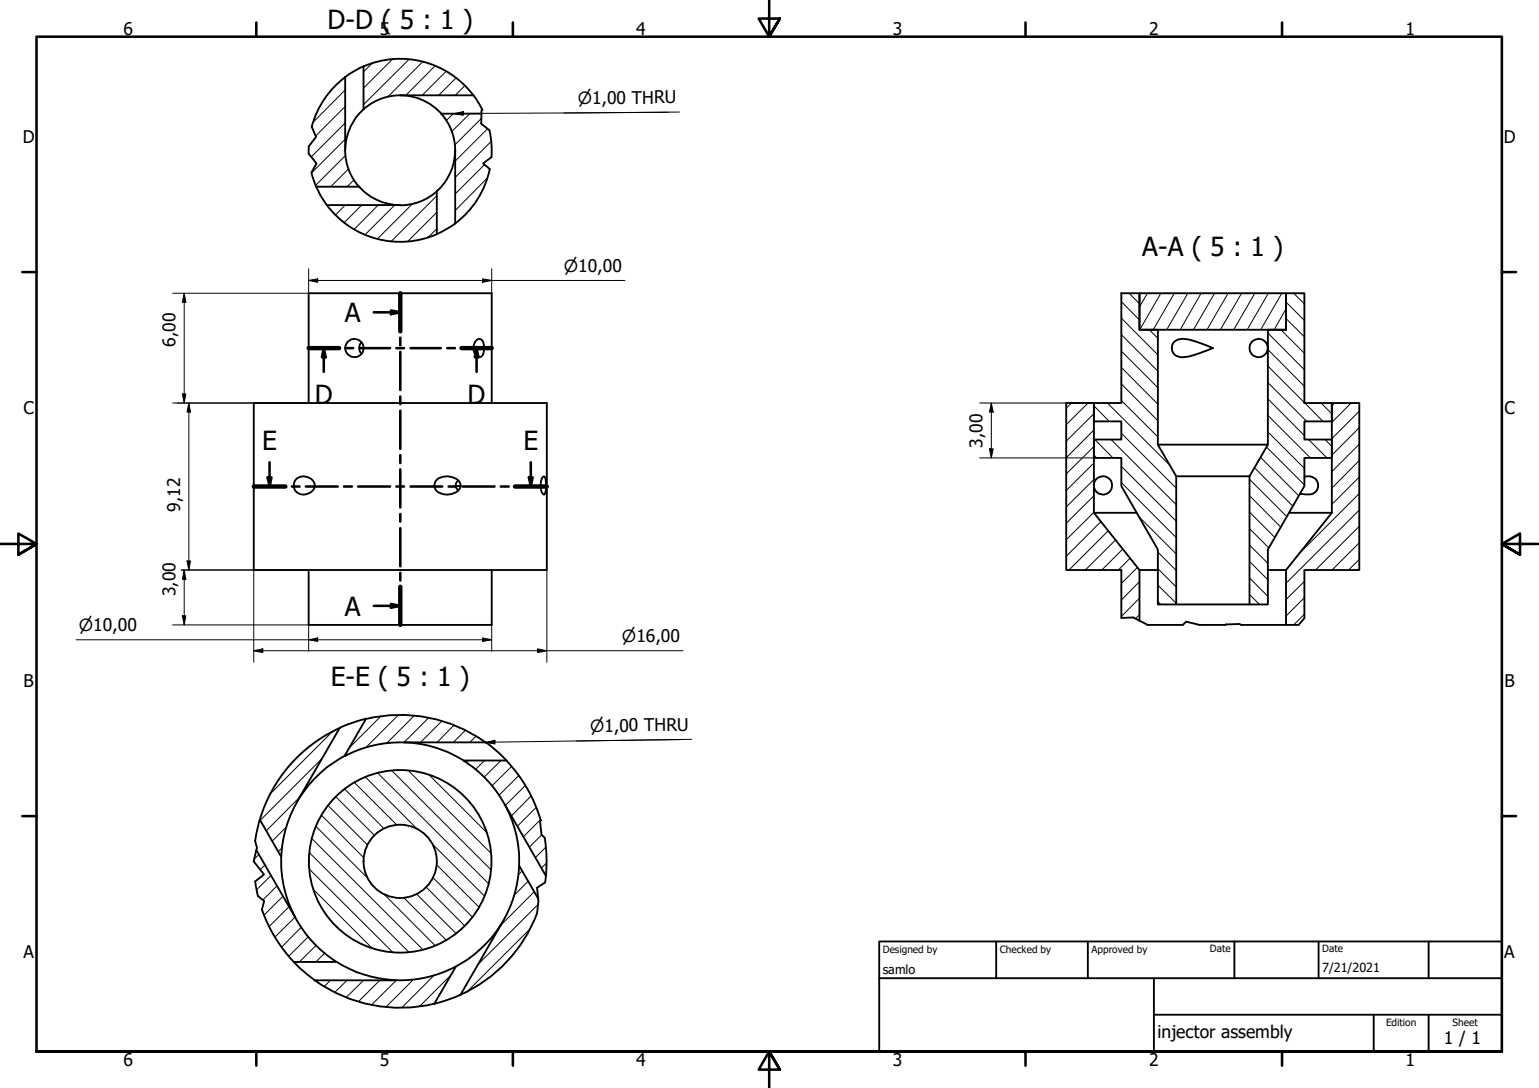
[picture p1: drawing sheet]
<svg xmlns="http://www.w3.org/2000/svg" width="420mm" height="297mm" viewBox="0 0 420 297" stroke-linecap="round" stroke-linejoin="round" font-family="sans-serif">
<!-- layer: Hatch (ISO) -->
<g fill="none" stroke="#000" stroke-width=".27">
<path d="M101.6 17.3l-2.3 2.3M107.2 16.1l-7.9 8M111.7 16.2l-12.4 12.4M115.4 16.8l-9.5 9.7M118.8 18l-8 8M121.9 19.4l-6.6 6.6M94.2 29.1l-8 8M94.2 38l-9.2 9.2M94.2 33.6l-9.2 9.2M94.2 24.6l-8.7 8.7M123.8 31l-1.9 1.9M124.5 21.3l-4.7 4.7"/>
<path d="M126.9 23.4l-2.6 2.6M128.3 31l-5 4.9M129 25.7l-.2 .3M131.4 32.3l-7.3 7.3M133.1 35.2l-8.8 8.8M134.1 38.6l-9.8 9.8M89.8 56l-.3 .3M94.2 56l-2.6 2.7M94.4 42.4l-8.2 8.2M95.2 46.1l-4.9 4.9M96.6 49.1l-1.9 1.9M98.7 56l-4.7 4.8"/>
<path d="M103.3 56l-6.6 6.6M107.8 56l-8.1 8.1M112.6 55.6l-9.5 9.6M119.3 58l-8 7.9M119.3 53.5l-12.4 12.3M132.3 44.9l-8 8M133 48.6l-8.7 8.9M119.3 62.5l-2.4 2.3M306.1 95.9l10 9.9M306.1 91.4l10 9.9M306.1 86.9l10 10M306.1 82.3l5 5.1"/>
<path d="M308.2 80.1l2.9 2.8M313.2 80.1l-2.1 3.7M313.8 90l2.3 2.4M316.9 80.1l-5.8 9.9M320.6 80.1l-5.8 9.9M324.3 80.1l-5.8 9.9M327.9 80.1l-5.7 9.9M331.6 80.1l-5.8 9.9M335.3 80.1l-5.8 9.9M339 80.1l-5.8 9.9M342.6 80.1l-5.8 9.9M346.1 99.9l10 10"/>
<path d="M346.1 95.4l10 10.1M346.1 90.9l10 10.1M346.3 80.1l-5.8 9.9M349.7 90l6.4 6.4M349.9 80.1l-5.7 9.9M351.1 87l5 4.9M351.1 82.5l5 5M351.1 84.3l-3.2 5.7M353.2 80.1l2.9 2.9M292.5 110l-1.4 1.4M297.1 110l-6 5.9M298.6 117.4l-7.5 7.6"/>
<path d="M298.6 113l-7.5 7.4M298.6 110.8l4.2 4.2M302.3 110l17.2 17.1M306.1 118.3l15 15M306.1 109.3l10 10M306.1 104.8l10 10.1M306.1 100.3l10 10M346.1 117.9l10 10M346.1 113.4l11.7 11.6M346.1 108.9l10 10M346.1 104.4l10.6 10.6M356.2 110l5 5"/>
<path d="M360.7 110l2.9 3M364.4 110l-.8 .8M368.9 110l-5.3 5.3M371.1 116.8l-7.5 7.5M371.1 112.3l-7.5 7.4M298.6 139.9l-7.5 7.5M298.6 135.4l-7.5 7.5M298.6 130.9l-7.5 7.5M298.6 126.4l-7.5 7.5M298.6 121.9l-7.5 7.5M298.6 124.3l.8 .7M298.9 120l4.9 5"/>
<path d="M303.3 120l17.8 17.8M306.1 131.7l15 15.1M306.1 127.3l15 15M341.1 139.8l6.9 6.9M341.1 135.3l8.5 8.6M341.1 130.9l10.2 10.1M342.5 127.7l10.4 10.5M344.1 124.8l10.5 10.6M345.8 122l10.3 10.4M357.3 120l5 5M361.8 120l1.8 1.9M371.1 139.2l-20 20"/>
<path d="M371.1 134.7l-16.3 16.4M371.1 130.2l-7.5 7.5M371.1 125.7l-7.5 7.6M371.1 121.3l-7.5 7.5M300.5 142.4l-9.4 9.5M302.5 145l-10.7 10.6M304.5 147.4l-8.2 8.2M306.5 149.9l-5.7 5.7M308.5 152.4l-3.2 3.2M310.5 154.9l-4.4 4.4M311 141.1l10.1 10.1M311.1 158.8l-5 5"/>
<path d="M316.1 159.8l5 4.9M316.1 155.2l5 5.1M316.1 150.7l5 5.1M341.1 157.8l5 5M341.1 153.3l5 5M341.1 148.8l5 5M341.1 144.3l5.3 5.3M356.1 158.7l-5 5M371.1 152.7l-2.9 2.9M371.1 148.2l-7.4 7.4M371.1 143.7l-11.9 11.9M311.1 167.8l-1.1 1.1"/>
<path d="M311.1 163.3l-5 5M316.1 164.2l.8 .8M341.1 162.3l2.8 2.7M356.1 167.7l-2.9 2.9M356.1 163.2l-5 5M90.8 199.7l-17.1 17.1M104 195.5l-8.6 8.6M108.8 195.2l-8.9 8.8M113.1 195.4l-7.5 7.5M117 195.9l-6.7 6.8M120.6 196.8l-5.8 5.9M124 198l-4.7 4.7"/>
<path d="M127.1 199.4l-3.3 3.3M81.9 217.6l-9.2 9.2M88 207l-16.9 17M89.5 219.9l10.8 10.8M91.6 217.5l10.6 10.6M94 215.4l10.8 10.8M96.7 213.6l11.6 11.6M99.7 212.1l14.2 14.3M103.1 211l30.3 30.3M106.9 210.4l27.1 27.1M111.4 210.4l22.6 22.6M117.1 211.5l15.8 15.8"/>
<path d="M127.8 207.6l-.5 .5M130 201l-1.7 1.7M132.3 207.6l-2.4 2.4M136.8 207.6l-4.6 4.5M139.7 209.2l-5.3 5.3M141.7 211.7l-5.4 5.4M143.4 214.4l-5.4 5.5M145 217.3l-5.4 5.4M70.7 233.3l-1.4 1.3M72.3 236.1l-1.2 1.3M74 239l-3.9 3.9M77 231.4l-1.1 1.1"/>
<path d="M78.2 225.8l-3.9 3.9M84.5 237.3l22.6 22.6M84.5 232.8l27.1 27.1M85.2 229l30.2 30.3M86.2 225.6l14.2 14.2M87.8 222.6l11.5 11.6M118 230.4l14.3 14.3M118.2 239.6l10.8 10.8M119.2 236.1l11.6 11.6M142.6 237.7l-1.1 1.1M146.4 220.4l-5.2 5.2M147.6 223.8l-4.7 4.7"/>
<path d="M147.9 228l-3.4 3.3M149 231.3l-2.8 2.8M149.2 235.6l-1.4 1.4M75.6 241.9l-3.8 3.8M77.3 244.7l-5.2 5.2M78.9 247.5l-5.4 5.5M80.6 250.4l-5.5 5.4M82.2 253.2l-5.3 5.4M84.1 255.8l-5.2 5.2M85.7 242.9l15.8 15.8M86.3 258.1l-4.6 4.5M104.6 244l14.2 14.2"/>
<path d="M110.2 245l11.6 11.7M113.7 244l10.8 10.9M116.3 242.2l10.6 10.6M144.2 240.6l-3.9 3.9M144.8 253.5l-17.1 17.1M145.9 243.4l-9.2 9.3M146.9 246.9l-16.3 16.4M88.6 260.2l-2.4 2.4M90.2 267.6l-1.7 1.7M91.2 262.1l-.5 .5M94.7 267.6l-3.3 3.3M99.3 267.6l-4.7 4.7"/>
<path d="M103.7 267.6l-5.8 5.8M108.2 267.6l-6.7 6.7M112.9 267.4l-7.5 7.5M118.6 266.2l-8.9 8.9M123.1 266.2l-8.5 8.6"/>
</g>
<!-- layer: Visible (ISO) -->
<g fill="none" stroke="#000" stroke-width=".51">
<path d="M99.3 18.1a25 25 0 0 1 29.9 7.9M94.2 21l5.1-2.9v11.7M94.2 21v20M94.3 21a25 25 0 0 0-9.2 13.6M99.3 29.8a14.7 14.7 0 0 0-5.1 11.2M109.3 26a15 15 0 0 0-10.1 3.8M109.3 26h20l2.4 4M109.3 26a14.9 14.9 0 0 1 11.2 5M120.4 31a15 15 0 0 1 3.9 10M120.5 31h10.9M133.6 35.6a25 25 0 0 1 .6 7.3M84.3 40v2"/>
<path d="M85 47.2l1.3 3.8M86.4 51h11.7a14.7 14.7 0 0 0 11.2 5h-20l-1.7-2.4zM89.3 56a25 25 0 0 0 29.9 7.9M94.2 41a15 15 0 0 0 3.9 10M119.3 52.2v11.7M119.3 52.2a15 15 0 0 1-10 3.9M124.3 41a14.9 14.9 0 0 1-5 11.2M124.3 41v20l-5 2.9M133.7 46.2a25 25 0 0 1-9.5 14.8M98.7 93.4a2.58 2.58 0 0 0 0 3.2M130.3 92.7a1.28 1.28 0 0 1 1.8 1.3 3.7 3.7 0 0 1-.7 3.4 1.87 1.87 0 0 1-2.1-1.8l.1-1.6 .4-.8zM306.1 80.1h5v9.9h5v31.4l5 8.6v35h-5v-15l-10-17.3v-7.7h-7.5v-5h7.5v-5h-7.5v-5h7.5z"/>
<path d="M311.1 80.1h40v9.9h-40zM320.4 93.5a3.9 3.9 0 0 1 4.1-.8l3.3 1 3.3 1.3-1.6 .7a20.8 20.8 0 0 1-7.2 1.8 2.51 2.51 0 0 1-2.2-1.4 2.51 2.51 0 0 1 .3-2.6zM351.1 80.1h5v29.9h7.5v5h-7.5v5h7.5v5h-7.5v7.7l-10 17.3v15h-5v-35l5-8.6v-31.4h5zM69.3 110h80v45.6h-80zM84.3 110v-29.9h49.9v29.9M80.8 130.9a3.1 3.1 0 0 1 5.1 1.6 2.95 2.95 0 0 1-2.6 2.5 2.95 2.95 0 0 1-3-1.9 2.55 2.55 0 0 1 .5-2.2zM119.3 130.9a4.5 4.5 0 0 1 6.4 1 2.49 2.49 0 0 1-2.4 3 3.4 3.4 0 0 1-4.7-2.4l.3-1.1zM124.4 132.7h1.3M125.1 131.2a1.68 1.68 0 0 0 0 2.7M148.3 130.2l.2-.2a5.6 5.6 0 0 1 .5 4.1l-.5 1a3.7 3.7 0 0 1-.7-4.2zM316.1 121.4h30M321.1 130h20"/>
<path d="M356.1 130.1a2.81 2.81 0 0 1 3.8 2.3 2.6 2.6 0 0 1-3.5 2.6l-1.5-.2M84.3 155.6v15h49.9v-15M298.6 140h11.7M311.1 155.6h5M346.1 155.6h5M351.9 140h11.7M306.1 168.7v-13.1h-15v-45.6h7.5v30l12.5 15.6v13.9M313.2 170.6h9.7M321.1 165h20M327.5 170.6h7M338.9 170.6h15.6M356.1 168.8v-13.2h15v-45.6h-7.5v30l-12.5 15.6v15"/>
<path d="M92.8 198.7l2.4-1 4.7-1.5-5.9 10.2a32.4 32.4 0 0 0-12.3 11.5zM92.8 198.7a40 40 0 0 0-21.9 25.1M99.9 196.3a40 40 0 0 1 32.7 6.4M81.7 218a32.5 32.5 0 0 0-4.9 15.9M110.4 202.7a32.5 32.5 0 0 0-16.3 3.7M110.4 202.7a31.4 31.4 0 0 1 16.2 4.9h11.7l-1.8-1.8-3.9-3.1M110.4 202.7h22.2M126.5 207.7a32.5 32.5 0 0 1 11.4 12.2M138.3 207.7a40 40 0 0 1 9.3 16.3M69.3 235v.2M69.7 229.7l1.2-5.9 5.9 10.1a32.8 32.8 0 0 0 3.8 16.5M70 232.1l10.6 18.3"/>
<path d="M141.7 236.4a32.5 32.5 0 0 1-4.9 16M148.7 228.8a40 40 0 0 1 .3 10.3M69.7 240.7l.7 4M71.5 248.3a40 40 0 0 0 8.7 14.4M80.6 250.4a32.5 32.5 0 0 0 11.4 12.3M146.6 249.4a40 40 0 0 1-20.9 22.2M148.8 240.9l.2-1.8-11.1-19.3a32.8 32.8 0 0 1 3.8 16.5l5.2 9M85.9 267.6h22.2M85.9 267.6a40 40 0 0 0 32.7 6.4M91.9 262.6a32.9 32.9 0 0 0 16.2 5M91.9 262.6h-11.7l1.8 1.9 3.9 3.1M124.4 263.9a32.5 32.5 0 0 1-16.3 3.7"/>
<path d="M125.7 271.6l11.1-19.3a33.9 33.9 0 0 1-12.3 11.6l-5.9 10.2M125.7 271.6l-3.5 1.4-3.6 1.1"/>
<circle cx="96.7" cy="95" r="2.51"/>
<circle cx="343.6" cy="95" r="2.5"/>
<circle cx="301.1" cy="132.5" r="2.49"/>
<circle cx="109.3" cy="235.2" r="10"/>
<circle cx="109.3" cy="235.2" r="24.9"/>
</g>
<!-- layer: Break Line (ISO) -->
<g fill="none" stroke="#000" stroke-width=".51">
<path d="M85.1 34.6l1.2 2.8-2 2.6M131.7 30l-.3 .1v3.7l2.3 1.8M84.3 42l2.1 2.6-1.4 2.5M134.2 42.9l-2.3 1.7 1.8 1.6M306.1 168.7l3.3-.1 3.8 2M322.9 170.6l.9-.9 3.7 .9M334.5 170.6l3.9-.2 .5 .2M356.1 168.8l-1.6 1.8M69.3 235.2l2.8 3.5-2.4 2M69.7 229.7l.5 1.8-.9 3.5M147.7 224l-.3 .3 .4 3.6 .9 .8M70.4 244.7l1.7 1.3-.6 2.3"/>
<path d="M148.8 240.9l-2.2 1.5 .4 3.6-.4 3.4"/>
</g>
<!-- layer: Section Line (ISO) -->
<g fill="none" stroke="#000" stroke-width=".7">
<path d="M84.3 95h8.3M88.4 95l.5 2.5h-1zM88.4 95v6.5M94.3 95h2.1M98.2 95h8.3M102 85.3h7.3M106.7 84.8l2.6 .5-2.6 .5zM108.2 95h2.1M109.3 80.1v10.4M109.3 92.2v2.1M109.3 96.1v10.4M112.1 95h8.2"/>
<path d="M122.1 95h2.1M126 95h8.2M130.1 95l.5 2.5h-1zM130.1 95v6.5M109.3 108.3v2M109.3 112.1v10.4M69.3 132.8h8.6M73.1 130.4h1l-.5 2.4zM73.6 126.2v6.6M79.7 132.8h2.1M83.5 132.8h8.7M93.9 132.8h2.2"/>
<path d="M97.8 132.8h8.7M108.2 132.8h2.1M109.3 124.3v2.1M109.3 128.1v10.4M112.1 132.8h8.6M122.5 132.8h2.1M126.3 132.8h8.7M136.7 132.8h2.2M140.6 132.8h8.7M144.4 130.4h1l-.5 2.4zM144.9 126.2v6.6M109.3 140.3v2.1"/>
<path d="M109.3 144.2v10.4M109.3 156.4v2.1M102 165.4h7.3M106.7 164.9l2.6 .5-2.6 .5zM109.3 160.2v10.4"/>
</g>
<path d="M84.3 95h8.3M109.3 80.1v10.4M126 95h8.2M69.3 132.8h8.6M140.6 132.8h8.7M109.3 160.2v10.4" fill="none" stroke="#000" stroke-width="1.2"/>
<g fill="#000">
<path d="M88.4 95l.5 2.5h-1z" fill-rule="evenodd"/>
<path d="M106.7 84.8l2.6 .5-2.6 .5z" fill-rule="evenodd"/>
<path d="M130.1 95l.5 2.5h-1z" fill-rule="evenodd"/>
<path d="M73.1 130.4h1l-.5 2.4z" fill-rule="evenodd"/>
<path d="M144.4 130.4h1l-.5 2.4z" fill-rule="evenodd"/>
<path d="M106.7 164.9l2.6 .5-2.6 .5z" fill-rule="evenodd"/>
</g>
<!-- layer: Border (ISO) -->
<g fill="none" stroke="#000" stroke-width=".7">
<path d="M70 6.1v3.9M140 6.1v3.9M210 0v10l-2.9-4.9h5.8l-2.9 4.9 2.9-4.9M280 6.1v3.9M350 6.1v3.9M6.1 74.3h3.9M410 74.3h3.9M0 148.5h10l-5-2.8v5.7l5-2.9-5 2.9M420 148.5h-10l5-2.8v5.7l-5-2.9 5 2.9M6.1 222.8h3.9M410 222.8h3.9M10 287.1v-277.1h400v277.1h-400h400"/>
<path d="M70 287.1v3.8M140 287.1v3.8M212.9 292l-2.9-4.9 2.9 4.9h-5.8l2.9-4.9v9.9M280 287.1v3.8M350 287.1v3.8"/>
</g>
<!-- layer: Title (ISO) -->
<path d="M240 257h170v30.1h-170zM272 257v10.1M297 257v10.1M337 257v10.1M360 257v10.1M390 257v10.1M240 267.1h170M315 277h95M315 267.1v20M375 277v10.1M390 277v10.1" fill="none" stroke="#000" stroke-width=".51"/>
<!-- layer: Dimension (ISO) -->
<g fill="none" stroke="#000" stroke-width=".27">
<path d="M84.3 76.6l2.4-.5v1zM84.3 73.4v6.7h-37.2M84.3 76.6h86.3M131.8 76.1l2.4 .5-2.4 .5zM134.2 73.4v6.7M50.3 80.1l.4 2.4h-.9zM50.3 80.1v29.9M47.1 110h37.2M49.8 107.6h.9l-.4 2.4zM51.6 110l.4 2.5h-.9zM51.6 110v45.6M267.5 110h31.1"/>
<path d="M270.6 110l.5 2.5h-1zM270.6 110v15M267.5 125h31.1M270.1 122.5h1l-.5 2.5zM49.5 155.6h34.8M50.3 155.6l.4 2.6h-.9zM50.3 155.6v15M51.1 153.1h.9l-.4 2.5zM69.3 155.6v25.2M149.3 155.6v25.2M20.8 174.7h113.4M47.1 170.6h37.2v7.2"/>
<path d="M49.8 168.1h.9l-.4 2.5zM69.3 177.7l2.5-.5v1zM69.3 177.7h117.1M84.3 174.7l2.4-.5v.9zM131.8 174.2l2.4 .5-2.4 .4zM134.2 170.6v7.2M146.7 177.2l2.6 .5-2.6 .5z"/>
</g>
<g fill="#000">
<path d="M84.3 76.6l2.4-.5v1z" fill-rule="evenodd"/>
<path d="M131.8 76.1l2.4 .5-2.4 .5z" fill-rule="evenodd"/>
<path d="M50.3 80.1l.4 2.4h-.9z" fill-rule="evenodd"/>
<path d="M49.8 107.6h.9l-.4 2.4z" fill-rule="evenodd"/>
<path d="M51.6 110l.4 2.5h-.9z" fill-rule="evenodd"/>
<path d="M270.6 110l.5 2.5h-1z" fill-rule="evenodd"/>
<path d="M270.1 122.5h1l-.5 2.5z" fill-rule="evenodd"/>
<path d="M50.3 155.6l.4 2.6h-.9z" fill-rule="evenodd"/>
<path d="M51.1 153.1h.9l-.4 2.5z" fill-rule="evenodd"/>
<path d="M49.8 168.1h.9l-.4 2.5z" fill-rule="evenodd"/>
<path d="M69.3 177.7l2.5-.5v1z" fill-rule="evenodd"/>
<path d="M84.3 174.7l2.4-.5v.9z" fill-rule="evenodd"/>
<path d="M131.8 174.2l2.4 .5-2.4 .4z" fill-rule="evenodd"/>
<path d="M146.7 177.2l2.6 .5-2.6 .5z" fill-rule="evenodd"/>
</g>
<!-- layer: Symbol (ISO) -->
<path d="M124 31l2.5-.5v1zM182.4 30.7l-58.4 .3M185.5 30.6l-31.5 .2M132.6 202.7l2.5-.6v1zM185.9 201.9l-53.3 .8M188.8 201.9l-31.4 .4" fill="none" stroke="#000" stroke-width=".27"/>
<g fill="#000">
<path d="M124 31l2.5-.5v1z" fill-rule="evenodd"/>
<path d="M132.6 202.7l2.5-.6v1z" fill-rule="evenodd"/>
</g>
<g font-size="7.2">
<text x="89.4" y="8.1">D-D ( 5 : 1 )</text>
<text x="311.8" y="69.9">A-A ( 5 : 1 )</text>
<text x="94.1" y="87.9">A</text>
<text x="86" y="110.3">D</text>
<text x="127.6" y="110.3">D</text>
<text x="71.6" y="122.7">E</text>
<text x="142.9" y="122.7">E</text>
<text x="94.1" y="168.1">A</text>
<text x="90.3" y="187.2">E-E ( 5 : 1 )</text>
</g>
<g font-size="4.8">
<text x="33.7" y="9.6">6</text>
<text x="103.7" y="9.6">5</text>
<text x="173.7" y="9.6">4</text>
<text x="243.7" y="9.6">3</text>
<text x="313.7" y="9.6">2</text>
<text x="383.7" y="9.6">1</text>
<text x="6.2" y="38.9">D</text>
<text x="410.5" y="38.9">D</text>
<text x="47.9" y="94.7" transform="rotate(-90 47.9 94.7)">6,00</text>
<text x="6.4" y="113.1">C</text>
<text x="410.7" y="113.1">C</text>
<text x="268.2" y="122.2" transform="rotate(-90 268.2 122.2)">3,00</text>
<text x="49.1" y="139.7" transform="rotate(-90 49.1 139.7)">9,12</text>
<text x="47.9" y="162.8" transform="rotate(-90 47.9 162.8)">3,00</text>
<text x="6.4" y="187.4">B</text>
<text x="410.7" y="187.4">B</text>
<text x="6.4" y="261.7">A</text>
<text x="410.7" y="261.7">A</text>
<text x="316" y="283.4">injector assembly</text>
<text x="394.2" y="285">1 / 1</text>
<text x="33.7" y="290.9">6</text>
<text x="103.7" y="290.9">5</text>
<text x="173.7" y="290.9">4</text>
<text x="243.7" y="290.9">3</text>
<text x="313.7" y="290.9">2</text>
<text x="383.7" y="290.9">1</text>
</g>
<g font-size="4.6">
<text x="157.7" y="28.4">⌀1,00 THRU</text>
<text x="153.9" y="74.2">⌀10,00</text>
<text x="21.5" y="172.3">⌀10,00</text>
<text x="169.8" y="175.2">⌀16,00</text>
<text x="161.1" y="199.8" transform="rotate(-1 161.1 199.8)">⌀1,00 THRU</text>
</g>
<g font-size="3.4">
<text x="241" y="266">samlo</text>
<text x="361" y="265.5">7/21/2021</text>
</g>
<g font-size="2.7">
<text x="241" y="260.1">Designed by</text>
<text x="273" y="260.1">Checked by</text>
<text x="298" y="260.1">Approved by</text>
<text x="330.3" y="260">Date</text>
<text x="361" y="260">Date</text>
<text x="378.4" y="280.1">Edition</text>
<text x="396.6" y="280.1">Sheet</text>
</g>
</svg>
